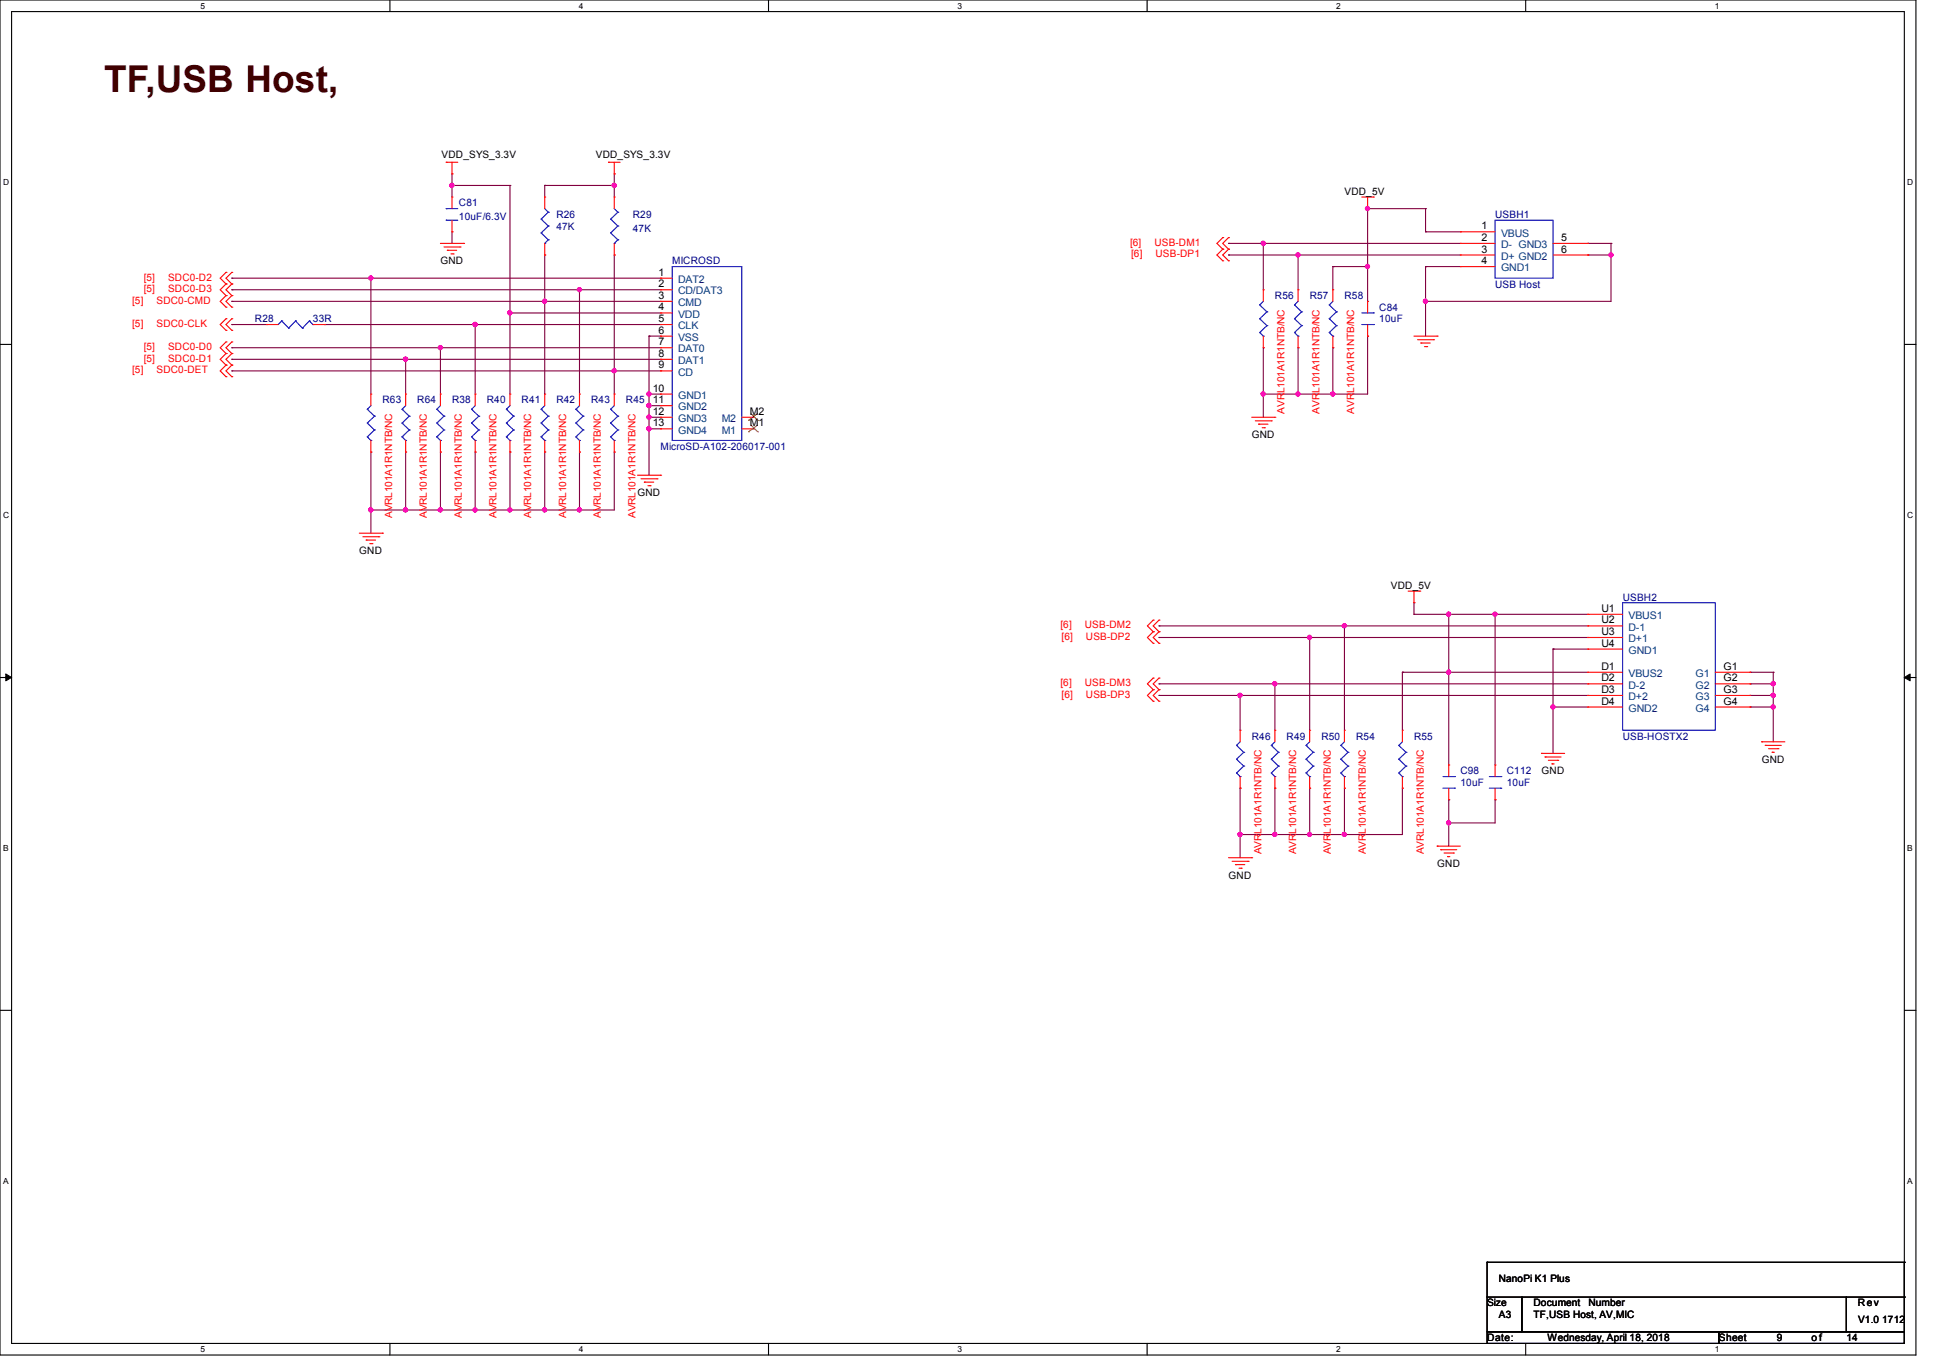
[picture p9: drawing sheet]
<svg xmlns="http://www.w3.org/2000/svg" width="297mm" height="210mm" viewBox="0 0 297 210" stroke-linecap="round" stroke-linejoin="round" font-family="sans-serif">
<path d="M0 0h293.9v207.9h-293.9zM1.8 1.8h290.3v204.3h-290.3z" fill="none" stroke="#000" stroke-width=".17"/>
<g fill="#fff">
<path d="M30.8 .2h.7v1.4h-.7z"/>
<path d="M30.8 206.2h.7v1.4h-.7z"/>
</g>
<path d="M59.8 0v1.8M59.8 206.1v1.8" fill="none" stroke="#000" stroke-width=".17"/>
<g fill="#fff">
<path d="M88.8 .2h.7v1.4h-.7z"/>
<path d="M88.8 206.2h.7v1.4h-.7z"/>
</g>
<path d="M117.9 0v1.8M117.9 206.1v1.8" fill="none" stroke="#000" stroke-width=".17"/>
<g fill="#fff">
<path d="M146.9 .2h.7v1.4h-.7z"/>
<path d="M146.9 206.2h.7v1.4h-.7z"/>
</g>
<path d="M176 0v1.8M176 206.1v1.8" fill="none" stroke="#000" stroke-width=".17"/>
<g fill="#fff">
<path d="M205 .2h.7v1.4h-.7z"/>
<path d="M205 206.2h.7v1.4h-.7z"/>
</g>
<path d="M234.1 0v1.8M234.1 206.1v1.8" fill="none" stroke="#000" stroke-width=".17"/>
<g fill="#fff">
<path d="M263.1 .2h.6v1.4h-.6z"/>
<path d="M263.1 206.2h.6v1.4h-.6z"/>
<path d="M.5 27.3h.9v1.4h-.9z"/>
<path d="M292.6 27.3h.9v1.4h-.9z"/>
<path d="M.5 78.4h.9v1.4h-.9z"/>
<path d="M292.6 78.4h.9v1.4h-.9z"/>
</g>
<path d="M0 52.8h1.8M292.1 52.8h1.8" fill="none" stroke="#000" stroke-width=".17"/>
<g fill="#fff">
<path d="M.5 129.5h.8v1.4h-.8z"/>
<path d="M292.6 129.5h.8v1.4h-.8z"/>
</g>
<path d="M0 103.9h1.8M292.1 103.9h1.8" fill="none" stroke="#000" stroke-width=".17"/>
<path d="M.9 103.4l.9 .5-.9 .5zM292.1 103.9l.9-.5v1z" fill="#000" stroke="#000" stroke-width=".15"/>
<g fill="#fff">
<path d="M.5 180.5h.8v1.4h-.8z"/>
<path d="M292.6 180.5h.8v1.4h-.8z"/>
</g>
<g fill="none" stroke="#000" stroke-width=".17">
<path d="M0 155h1.8M292.1 155h1.8M228.1 199h5.4v5.3h-5.4zM228.1 193.6h.1M228.1 193.6v5.4M228.1 193.6h64M233.5 199h49.8v5.3h-49.8zM283.3 199h8.8v5.3h-8.8zM292.1 193.6h.1M292.1 199h.1M292.1 193.6v5.4M228.1 204.3h35.6v1.8h-35.6z"/>
<path d="M263.7 204.3h28.4v1.8h-28.4z"/>
</g>
<g fill="none" stroke="#800040" stroke-width=".17">
<path d="M69.3 35.6h.1M69.3 28.4h.1M69.3 26.7h.1M69.3 28.4h8.9M69.3 26.7v3.5M69.3 35.6v1.7M78.2 28.4h.1M78.2 28.4v32.1M83.6 28.4h.1M83.6 39.1h.1M83.6 28.4v1.8M83.6 39.1v21.4"/>
<path d="M83.6 28.4h10.6M94.2 39.1h.1M94.2 28.4h.1M94.2 26.7h.1M94.2 26.7v3.5M94.2 39.1v21.4M188.5 39.1h.1M188.5 37.3h.1M188.5 37.3h35.5M188.5 39.1h35.5M193.8 37.3h.1M193.8 37.3v7.1"/>
<path d="M199.1 39.1h.1M199.1 39.1v5.3M209.8 32h.1M209.8 32v14.2M209.8 32h8.9M218.7 35.6h.1M218.7 32h.1M218.7 32v3.6M218.7 35.6h5.3M243.6 37.3h.1M243.6 39.1h.1M243.6 37.3h3.5"/>
<path d="M243.6 39.1h3.5M247.1 37.3h.1M247.1 39.1h.1M247.1 37.3v8.9h-28.4M35.6 49.8h.1M35.6 56.9h.1M35.6 55.1h.1M35.6 53.3h.1M35.6 46.2h.1M35.6 44.4h.1M35.6 42.7h.1M35.6 56.9h65.7"/>
<path d="M35.6 42.7h65.7M35.6 53.3h65.7M35.6 55.1h65.7M35.6 46.2h65.7M35.6 49.8h5.3M35.6 44.4h65.7M49.8 49.8h.1M49.8 49.8h51.5M56.9 42.7h.1M56.9 42.7v17.8M62.2 55.1h.1M62.2 55.1v5.4"/>
<path d="M67.6 53.3h.1M67.6 53.3v7.2M72.9 49.8h.1M72.9 49.8v10.7M78.2 48h.1M78.2 48h23.1M83.6 46.2h.1M88.9 44.4h.1M88.9 44.4v16.1M94.2 56.9h.1M99.6 51.6h.1M99.6 51.6h1.7"/>
<path d="M99.6 51.6v21.3M193.8 53.3h.1M193.8 53.3v10.7M199.1 53.3h.1M199.1 53.3v7.2M204.5 40.9h.1M204.5 53.3h.1M204.5 40.9v3.5M204.5 53.3v7.2M204.5 40.9h5.3M209.8 40.9h.1M209.8 51.6h.1"/>
<path d="M209.8 51.6v8.9h-16M218.7 40.9h.1M218.7 46.2h.1M218.7 40.9h5.3M218.7 40.9v10.7M56.9 78.2h.1M56.9 69.3h.1M56.9 69.3v12.5M62.2 78.2h.1M62.2 69.3h.1M62.2 69.3v8.9M67.6 78.2h.1"/>
<path d="M67.6 69.3h.1M67.6 69.3v8.9M72.9 69.3h.1M72.9 78.2h.1M72.9 69.3v8.9M78.2 78.2h.1M78.2 69.3h.1M78.2 69.3v8.9M83.6 78.2h.1M83.6 69.3h.1M83.6 69.3v8.9M88.9 69.3h.1"/>
<path d="M88.9 78.2h.1M88.9 69.3v8.9M94.2 69.3h.1M94.2 69.3v8.9h-37.3M99.6 60.5h.1M99.6 62.2h.1M99.6 64h.1M99.6 65.8h.1M99.6 60.5h1.7M99.6 62.2h1.7M99.6 64h1.7M99.6 65.8h1.7"/>
<path d="M193.8 60.5h.1M199.1 60.5h.1M204.5 60.5h.1M177.8 97.8h.1M177.8 96h.1M177.8 97.8h65.8M177.8 96h65.8M200.9 97.8h.1M200.9 97.8v14.2M206.2 96h.1M206.2 96v16M216.9 94.2h.1"/>
<path d="M216.9 92.5h.1M216.9 94.2h26.7M216.9 92.5v1.7M222.2 94.2h.1M222.2 94.2v23.1M229.4 94.2h.1M229.4 94.2v23.1M238.3 99.6h.1M238.3 99.6h5.3M238.3 99.6v16M177.8 106.7h.1M177.8 104.9h.1"/>
<path d="M177.8 106.7h65.8M177.8 104.9h65.8M190.2 106.7h.1M190.2 106.7v5.3M195.6 104.9h.1M195.6 104.9v7.1M215.1 103.1h.1M215.1 103.1h28.5M215.1 103.1v8.9M222.2 103.1h.1M238.3 108.5h.1M238.3 108.5h5.3"/>
<path d="M268.5 103.1h.1M268.5 104.9h.1M268.5 106.7h.1M268.5 108.5h.1M268.5 106.7h3.5M268.5 104.9h3.5M268.5 108.5h3.5M268.5 103.1h3.5M272 103.1h.1M272 104.9h.1M272 108.5h.1M272 106.7h.1"/>
<path d="M272 103.1v10.7M190.2 128h.1M190.2 120.9h.1M190.2 120.9v10.7M195.6 128h.1M195.6 120.9h.1M195.6 120.9v7.1M200.9 120.9h.1M200.9 128h.1M200.9 120.9v7.1M206.2 128h.1M206.2 120.9h.1"/>
<path d="M206.2 120.9v7.1M215.1 120.9h.1M215.1 120.9v7.1h-24.9M222.2 126.2h.1M222.2 122.7h.1M222.2 122.7v7.1M229.4 122.7h.1M229.4 122.7v3.5h-7.2"/>
</g>
<g fill="#f0f" stroke="#f0f" stroke-width=".17">
<circle cx="209.8" cy="40.9" r=".32"/>
<circle cx="94.2" cy="28.4" r=".32"/>
<circle cx="56.9" cy="42.7" r=".32"/>
<circle cx="67.5" cy="53.3" r=".32"/>
<circle cx="62.2" cy="55.1" r=".32"/>
<circle cx="83.5" cy="46.2" r=".32"/>
<circle cx="72.9" cy="49.8" r=".32"/>
<circle cx="88.9" cy="44.4" r=".32"/>
<circle cx="69.3" cy="28.4" r=".32"/>
<circle cx="78.2" cy="48" r=".32"/>
<circle cx="99.5" cy="60.4" r=".32"/>
<circle cx="99.5" cy="64" r=".32"/>
<circle cx="99.5" cy="62.2" r=".32"/>
<circle cx="99.5" cy="65.8" r=".32"/>
<circle cx="190.2" cy="106.7" r=".32"/>
<circle cx="195.6" cy="104.9" r=".32"/>
<circle cx="200.9" cy="97.8" r=".32"/>
<circle cx="206.2" cy="96" r=".32"/>
<circle cx="222.2" cy="94.2" r=".32"/>
<circle cx="238.2" cy="108.4" r=".32"/>
<circle cx="272" cy="104.9" r=".32"/>
<circle cx="272" cy="108.4" r=".32"/>
<circle cx="229.3" cy="94.2" r=".32"/>
<circle cx="272" cy="106.7" r=".32"/>
<circle cx="222.2" cy="126.2" r=".32"/>
<circle cx="222.2" cy="103.1" r=".32"/>
<circle cx="67.5" cy="78.2" r=".32"/>
<circle cx="56.9" cy="78.2" r=".32"/>
<circle cx="62.2" cy="78.2" r=".32"/>
<circle cx="94.2" cy="56.9" r=".32"/>
<circle cx="72.9" cy="78.2" r=".32"/>
<circle cx="83.5" cy="78.2" r=".32"/>
<circle cx="78.2" cy="78.2" r=".32"/>
<circle cx="88.9" cy="78.2" r=".32"/>
<circle cx="190.2" cy="128" r=".32"/>
<circle cx="195.6" cy="128" r=".32"/>
<circle cx="200.9" cy="128" r=".32"/>
<circle cx="206.2" cy="128" r=".32"/>
<circle cx="193.8" cy="60.4" r=".32"/>
<circle cx="199.1" cy="60.4" r=".32"/>
<circle cx="218.7" cy="46.2" r=".32"/>
<circle cx="247.1" cy="39.1" r=".32"/>
<circle cx="193.8" cy="37.3" r=".32"/>
<circle cx="199.1" cy="39.1" r=".32"/>
<circle cx="204.4" cy="60.4" r=".32"/>
<circle cx="209.8" cy="32" r=".32"/>
</g>
<g fill="none" stroke="#f00" stroke-width=".17">
<path d="M67.6 37.3h3.5M68.1 37.9h2.5M68.5 24.9h.1M68.5 24.9h1.7M68.6 38.4h.1M68.6 38.4h1.5M69.2 38.9h.3M69.3 26.7h.1M69.3 30.2h.1M69.3 35.6h.1M69.3 24.9v1.8M69.3 30.2v1.8"/>
<path d="M69.3 33.8v1.8M69.5 38.9h.1M70.6 37.9h.1M71.1 37.3h.1M83.6 30.2h.1M83.6 39.1h.1M83.6 30.2v1.8M83.6 37.3v1.8M93.3 24.9h.1M93.3 24.9h1.8M94.2 26.7h.1M94.2 30.2h.1"/>
<path d="M94.2 39.1h.1M94.2 24.9v1.8M94.2 30.2v1.8M94.2 37.3v1.8M187.6 38.2h.1M187.6 36.4h.1M187.6 38.2l-.9 .9 .9 .9M187.6 36.4l-.9 .9 .9 .9M188.5 38.2h.1M188.5 36.4h.1M188.5 38.2l-.9 .9 .9 .9M188.5 36.4l-.9 .9 .9 .9"/>
<path d="M208.9 30.2h1.8M209.8 32h.1M209.8 30.2v1.8M210.7 30.2h.1M224 35.6h.1M224 37.3h.1M224 39.1h.1M224 37.3h5.4M224 35.6h5.4M224 39.1h5.4M238.3 37.3h5.3M238.3 39.1h5.3"/>
<path d="M243.6 37.3h.1M243.6 39.1h.1M34.7 45.3h.1M34.7 43.6h.1M34.7 47.1h.1M34.7 50.7h.1M34.7 48.9h.1M34.7 54.2h.1M34.7 52.5h.1M34.7 56h.1M34.7 41.8h.1M34.7 57.8h.1"/>
<path d="M34.7 43.6l-.9 .8 .9 .9M34.7 45.3l-.9 .9 .9 .9M34.7 48.9l-.9 .9 .9 .9M34.7 52.5l-.9 .8 .9 .9M34.7 54.2l-.9 .9 .9 .9M34.7 41.8l-.9 .9 .9 .9M34.7 56l-.9 .9 .9 .9M35.6 45.3h.1M35.6 43.6h.1M35.6 47.1h.1M35.6 50.7h.1M35.6 48.9h.1"/>
<path d="M35.6 54.2h.1M35.6 52.5h.1M35.6 56h.1M35.6 41.8h.1M35.6 57.8h.1M35.6 43.6l-.9 .8 .9 .9M35.6 45.3l-.9 .9 .9 .9M35.6 48.9l-.9 .9 .9 .9M35.6 52.5l-.9 .8 .9 .9M35.6 54.2l-.9 .9 .9 .9M35.6 41.8l-.9 .9 .9 .9M35.6 56l-.9 .9 .9 .9"/>
<path d="M40.9 49.8h.1M40.9 49.8h1.8M48 49.8h1.8M49.8 49.8h.1M101.3 42.7h.1M101.3 44.4h.1M101.3 46.2h.1M101.3 48h.1M101.3 49.8h.1M101.3 51.6h.1M101.3 53.3h.1M101.3 55.1h.1"/>
<path d="M101.3 56.9h.1M101.3 51.6h1.8M101.3 49.8h1.8M101.3 42.7h1.8M101.3 44.4h1.8M101.3 46.2h1.8M101.3 48h1.8M101.3 53.3h1.8M101.3 55.1h1.8M101.3 56.9h1.8M187.6 40h.1M188.5 40h.1"/>
<path d="M193.8 44.4h.1M193.8 53.3h.1M193.8 44.4v1.8M193.8 51.6v1.7M199.1 44.4h.1M199.1 53.3h.1M199.1 44.4v1.8M199.1 51.6v1.7M204.5 44.4h.1M204.5 53.3h.1M204.5 44.4v1.8M204.5 51.6v1.7"/>
<path d="M209.8 51.6h.1M209.8 46.2h.1M209.8 46.2v1.8M209.8 49.8v1.8M216.9 51.6h3.6M217.5 52.1h2.4M218 52.6h.1M218 52.6h1.4M218.5 53.2h.4M218.9 53.2h.1M219.9 52.1h.1M220.5 51.6h.1"/>
<path d="M224 40.9h.1M224 40.9h5.4M56.9 60.5h.1M56.9 69.3h.1M56.9 60.5v1.7M56.9 67.6v1.7M62.2 60.5h.1M62.2 69.3h.1M62.2 60.5v1.7M62.2 67.6v1.7M67.6 60.5h.1M67.6 69.3h.1"/>
<path d="M67.6 60.5v1.7M67.6 67.6v1.7M72.9 60.5h.1M72.9 69.3h.1M72.9 60.5v1.7M72.9 67.6v1.7M78.2 60.5h.1M78.2 69.3h.1M78.2 60.5v1.7M78.2 67.6v1.7M83.6 60.5h.1M83.6 69.3h.1"/>
<path d="M83.6 60.5v1.7M83.6 67.6v1.7M88.9 60.5h.1M88.9 69.3h.1M88.9 60.5v1.7M88.9 67.6v1.7M94.2 60.5h.1M94.2 69.3h.1M94.2 60.5v1.7M94.2 67.6v1.7M97.8 72.9h3.5M98.3 73.4h2.5"/>
<path d="M98.8 74h.1M98.8 74h1.5M99.4 74.5h.3M99.7 74.5h.1M100.8 73.4h.1M101.3 72.9h.1M101.3 60.5h.1M101.3 62.2h.1M101.3 64h.1M101.3 65.8h.1M101.3 64h1.8M101.3 60.5h1.8"/>
<path d="M101.3 62.2h1.8M101.3 65.8h1.8M113.8 64h1.8M113.8 65.8h1.8M115.6 65.8h.1M115.6 64h.1M192 64h3.6M192.6 64.6h2.4M193.1 65.1h.1M193.1 65.1h1.4M193.6 65.6h.4M194 65.6h.1"/>
<path d="M195 64.6h.1M195.6 64h.1M55.1 81.8h3.6M55.7 82.3h2.4M56.2 82.8h.1M56.2 82.8h1.4M56.7 83.4h.4M57.1 83.4h.1M58.1 82.3h.1M58.7 81.8h.1M176.9 96.9h.1M176.9 98.7h.1"/>
<path d="M176.9 95.1h.1M176.9 96.9l-.9 .9 .9 .9M176.9 95.1l-.9 .9 .9 .9M177.8 96.9h.1M177.8 98.7h.1M177.8 95.1h.1M177.8 96.9l-.9 .9 .9 .9M177.8 95.1l-.9 .9 .9 .9M216 90.7h1.8M216.9 92.5h.1M216.9 90.7v1.8M217.8 90.7h.1"/>
<path d="M243.6 94.2h.1M243.6 96h.1M243.6 97.8h.1M243.6 99.6h.1M243.6 94.2h5.3M243.6 96h5.3M243.6 97.8h5.3M243.6 99.6h5.3M176.9 104h.1M176.9 105.8h.1M176.9 107.6h.1M176.9 104l-.9 .9 .9 .9"/>
<path d="M176.9 105.8l-.9 .9 .9 .9M177.8 104h.1M177.8 105.8h.1M177.8 107.6h.1M177.8 104l-.9 .9 .9 .9M177.8 105.8l-.9 .9 .9 .9M190.2 112h.1M190.2 112v1.8M190.2 119.1v1.8M195.6 112h.1M195.6 112v1.8M195.6 119.1v1.8"/>
<path d="M200.9 112h.1M200.9 112v1.8M200.9 119.1v1.8M206.2 112h.1M206.2 112v1.8M206.2 119.1v1.8M215.1 112h.1M215.1 112v1.8M215.1 119.1v1.8M222.2 117.3h.1M222.2 117.3v1.8M229.4 117.3h.1"/>
<path d="M229.4 117.3v1.8M236.5 115.6h.1M236.5 115.6h3.5M237 116.1h.1M237 116.1h2.5M237.5 116.6h1.5M238.1 117.2h.1M238.1 117.2h.3M239 116.6h.1M243.6 103.1h.1M243.6 104.9h.1M243.6 106.7h.1"/>
<path d="M243.6 108.5h.1M243.6 103.1h5.3M243.6 104.9h5.3M243.6 106.7h5.3M243.6 108.5h5.3M263.1 103.1h5.4M263.1 104.9h5.4M263.1 106.7h5.4M263.1 108.5h5.4M268.5 103.1h.1M268.5 104.9h.1M268.5 106.7h.1"/>
<path d="M268.5 108.5h.1M270.3 113.8h.1M270.3 113.8h3.5M270.8 114.3h.1M270.8 114.3h2.5M271.3 114.9h1.5M271.9 115.4h.1M271.9 115.4h.3M272.8 114.9h.1M188.5 131.6h3.5M189 132.1h2.5M189.5 132.6h.1"/>
<path d="M189.5 132.6h1.5M190.1 133.2h.3M190.2 120.9h.1M190.4 133.2h.1M191.5 132.1h.1M192 131.6h.1M195.6 120.9h.1M200.9 120.9h.1M206.2 120.9h.1M215.1 120.9h.1M220.5 129.8h.1M220.5 129.8h3.5"/>
<path d="M221 130.3h.1M221 130.3h2.5M221.5 130.9h1.5M222.1 131.4h.1M222.1 131.4h.3M222.2 122.7h.1M222.2 120.9v1.8M223 130.9h.1M229.4 122.7h.1M229.4 120.9v1.8"/>
</g>
<g fill="none" stroke="#00f" stroke-width=".17">
<path d="M68.5 32h.1M68.5 33.8h.1M68.5 32h1.7M68.5 33.8h1.7M83 33.6h.1M83 35.7h.1M83 33.6l1.1 1.1M83 35.7l1.1 1.1M83.6 37.3h.1M83.6 32l.5 .6M84.1 32.6h.1M84.1 34.7h.1"/>
<path d="M84.1 36.8h.1M84.1 32.6l-1.1 1M84.1 34.7l-1.1 1M84.1 36.8l-.5 .5M93.7 33.6h.1M93.7 35.7h.1M93.7 33.6l1.1 1.1M93.7 35.7l1.1 1.1M94.2 37.3h.1M94.2 32l.6 .6M94.8 32.6h.1M94.8 34.7h.1"/>
<path d="M94.8 36.8h.1M94.8 32.6l-1.1 1M94.8 34.7l-1.1 1M94.8 36.8l-.6 .5M229.4 33.8h8.9v8.9h-8.9zM43.2 49.2h.1M43.2 49.2l-.5 .6M43.2 49.2l1.1 1.1M44.3 50.3h.1M45.3 49.2h.1M45.3 49.2l-1 1.1M45.3 49.2l1.1 1.1"/>
<path d="M46.4 50.3h.1M47.5 49.2h.1M47.5 49.2l-1.1 1.1M47.5 49.2l.5 .6M48 49.8h.1M103.1 40.9h10.7v26.7h-10.7zM193.3 46.8h.1M193.3 48.9h.1M193.3 51h.1M193.3 46.8l1.1 1M193.3 48.9l1.1 1.1M193.3 51l.5 .6"/>
<path d="M193.8 51.6h.1M193.8 46.2l-.5 .6M194.4 47.8h.1M194.4 50h.1M194.4 47.8l-1.1 1.1M194.4 50l-1.1 1M198.6 46.8h.1M198.6 48.9h.1M198.6 51h.1M198.6 46.8l1.1 1M198.6 48.9l1.1 1.1M198.6 51l.5 .6"/>
<path d="M199.1 51.6h.1M199.1 46.2l-.5 .6M199.7 47.8h.1M199.7 50h.1M199.7 47.8l-1.1 1.1M199.7 50l-1.1 1M203.9 46.8h.1M203.9 48.9h.1M203.9 51h.1M203.9 46.8l1.1 1M203.9 48.9l1.1 1.1M203.9 51l.6 .6"/>
<path d="M204.5 51.6h.1M204.5 46.2l-.6 .6M205 47.8h.1M205 50h.1M205 47.8l-1.1 1.1M205 50l-1.1 1M208.9 49.8h1.8M208.9 48h1.8M210.7 49.8h.1M210.7 48h.1M56.3 62.8h.1M56.3 64.9h.1"/>
<path d="M56.3 67h.1M56.3 62.8l1.1 1M56.3 64.9l1.1 1.1M56.3 67l.6 .6M56.9 67.6h.1M56.9 62.2l-.6 .6M57.4 63.8h.1M57.4 66h.1M57.4 63.8l-1.1 1.1M57.4 66l-1.1 1M61.7 62.8h.1M61.7 64.9h.1"/>
<path d="M61.7 67h.1M61.7 62.8l1.1 1M61.7 64.9l1.1 1.1M61.7 67l.5 .6M62.2 67.6h.1M62.2 62.2l-.5 .6M62.8 63.8h.1M62.8 66h.1M62.8 63.8l-1.1 1.1M62.8 66l-1.1 1M67 62.8h.1M67 64.9h.1"/>
<path d="M67 67h.1M67 62.8l1.1 1M67 64.9l1.1 1.1M67 67l.6 .6M67.6 67.6h.1M67.6 62.2l-.6 .6M68.1 63.8h.1M68.1 66h.1M68.1 63.8l-1.1 1.1M68.1 66l-1.1 1M72.3 62.8h.1M72.3 64.9h.1"/>
<path d="M72.3 67h.1M72.3 62.8l1.1 1M72.3 64.9l1.1 1.1M72.3 67l.6 .6M72.9 67.6h.1M72.9 62.2l-.6 .6M73.4 63.8h.1M73.4 66h.1M73.4 63.8l-1.1 1.1M73.4 66l-1.1 1M77.7 62.8h.1M77.7 64.9h.1"/>
<path d="M77.7 67h.1M77.7 62.8l1.1 1M77.7 64.9l1.1 1.1M77.7 67l.5 .6M78.2 67.6h.1M78.2 62.2l-.5 .6M78.8 63.8h.1M78.8 66h.1M78.8 63.8l-1.1 1.1M78.8 66l-1.1 1M83 62.8h.1M83 64.9h.1"/>
<path d="M83 67h.1M83 62.8l1.1 1M83 64.9l1.1 1.1M83 67l.6 .6M83.6 67.6h.1M83.6 62.2l-.6 .6M84.1 63.8h.1M84.1 66h.1M84.1 63.8l-1.1 1.1M84.1 66l-1.1 1M88.3 62.8h.1M88.3 64.9h.1"/>
<path d="M88.3 67h.1M88.3 62.8l1.2 1M88.3 64.9l1.2 1.1M88.3 67l.6 .6M88.9 67.6h.1M88.9 62.2l-.6 .6M89.5 63.8h.1M89.5 66h.1M89.5 63.8l-1.2 1.1M89.5 66l-1.2 1M93.7 62.8h.1M93.7 64.9h.1"/>
<path d="M93.7 67h.1M93.7 62.8l1.1 1M93.7 64.9l1.1 1.1M93.7 67l.5 .6M94.2 67.6h.1M94.2 62.2l-.5 .6M94.8 63.8h.1M94.8 66h.1M94.8 63.8l-1.1 1.1M94.8 66l-1.1 1M248.9 92.5h14.2v19.5h-14.2zM189.7 114.3h.1"/>
<path d="M189.7 116.5h.1M189.7 118.6h.1M189.7 114.3l1.1 1.1M189.7 116.5l1.1 1M189.7 118.6l.5 .5M190.2 119.1h.1M190.2 113.8l-.5 .5M190.8 115.4h.1M190.8 117.5h.1M190.8 115.4l-1.1 1.1M190.8 117.5l-1.1 1.1M195 114.3h.1"/>
<path d="M195 116.5h.1M195 118.6h.1M195 114.3l1.1 1.1M195 116.5l1.1 1M195 118.6l.6 .5M195.6 119.1h.1M195.6 113.8l-.6 .5M196.1 115.4h.1M196.1 117.5h.1M196.1 115.4l-1.1 1.1M196.1 117.5l-1.1 1.1M200.4 114.3h.1"/>
<path d="M200.4 116.5h.1M200.4 118.6h.1M200.4 114.3l1.1 1.1M200.4 116.5l1.1 1M200.4 118.6l.5 .5M200.9 119.1h.1M200.9 113.8l-.5 .5M201.5 115.4h.1M201.5 117.5h.1M201.5 115.4l-1.1 1.1M201.5 117.5l-1.1 1.1M205.7 114.3h.1"/>
<path d="M205.7 116.5h.1M205.7 118.6h.1M205.7 114.3l1.1 1.1M205.7 116.5l1.1 1M205.7 118.6l.5 .5M206.2 119.1h.1M206.2 113.8l-.5 .5M206.8 115.4h.1M206.8 117.5h.1M206.8 115.4l-1.1 1.1M206.8 117.5l-1.1 1.1M214.6 114.3h.1"/>
<path d="M214.6 116.5h.1M214.6 118.6h.1M214.6 114.3l1.1 1.1M214.6 116.5l1.1 1M214.6 118.6l.5 .5M215.1 119.1h.1M215.1 113.8l-.5 .5M215.7 115.4h.1M215.7 117.5h.1M215.7 115.4l-1.1 1.1M215.7 117.5l-1.1 1.1M221.4 119.1h1.7"/>
<path d="M223.1 119.1h.1M228.5 119.1h1.8M230.3 119.1h.1M221.4 120.9h1.7M223.1 120.9h.1M228.5 120.9h1.8M230.3 120.9h.1"/>
</g>
<path d="M114.8 66.2h.1M114.8 64.5h.1M115.2 65.2l1 1M115.2 63.4l1 1.1M116.2 66.2h.1M116.2 64.5h.1M116.2 65.2l-1.4 1M116.2 63.4l-1.4 1.1" fill="none" stroke="#804000" stroke-width=".15"/>
<text font-size="5.7" fill="#400000" x="16" y="14.2">TF,USB Host,</text>
<g font-size="1.6">
<text x="67.7" y="24.2">VDD_SYS_3.3V</text>
<text x="91.4" y="24.2">VDD_SYS_3.3V</text>
<text x="206.3" y="29.9">VDD_5V</text>
<text x="227.3" y="35.2">1</text>
<text x="67.6" y="40.6">GND</text>
<text x="227.3" y="37">2</text>
<text x="227.3" y="38.7">3</text>
<text x="227.3" y="40.5">4</text>
<text x="239.5" y="37">5</text>
<text x="239.5" y="38.7">6</text>
<text x="101" y="42.3">1</text>
<text x="101" y="44.1">2</text>
<text x="101" y="45.8">3</text>
<text x="101" y="47.6">4</text>
<text x="101" y="49.4">5</text>
<text x="101" y="51.2">6</text>
<text x="101" y="53">7</text>
<text x="101" y="54.7">8</text>
<text x="101" y="56.5">9</text>
<text x="100.1" y="60.1">10</text>
<text x="100.1" y="61.8">11</text>
<text x="100.1" y="63.6">12</text>
<text x="100.1" y="65.4">13</text>
<text x="115" y="65.4">M1</text>
<text x="115" y="63.6">M2</text>
<text x="192" y="67.2">GND</text>
<text x="97.8" y="76.1">GND</text>
<text x="55.1" y="85">GND</text>
<text x="213.4" y="90.3">VDD_5V</text>
<text x="245.7" y="93.9">U1</text>
<text x="245.7" y="95.6">U2</text>
<text x="245.7" y="97.4">U3</text>
<text x="245.7" y="99.2">U4</text>
<text x="245.7" y="102.7">D1</text>
<text x="245.7" y="104.5">D2</text>
<text x="245.7" y="106.3">D3</text>
<text x="264.4" y="102.7">G1</text>
<text x="264.4" y="104.5">G2</text>
<text x="264.4" y="106.3">G3</text>
<text x="245.7" y="108.1">D4</text>
<text x="264.4" y="108.1">G4</text>
<text x="236.5" y="118.8">GND</text>
<text x="270.3" y="117">GND</text>
<text x="188.5" y="134.8">GND</text>
<text x="220.5" y="133">GND</text>
<text x="229.9" y="196.7">NanoPi K1 Plus</text>
<text x="228.1" y="200.4">Size</text>
<text x="229.9" y="202.2">A3</text>
<text x="235.2" y="200.4">Document</text>
<text x="235.3" y="202.2">TF,USB Host, AV,MIC</text>
<text x="243.7" y="200.4">Number</text>
<text x="285" y="200.4">Rev</text>
<text x="285" y="202.9">V1.0 1712</text>
<text x="228.1" y="205.7">Date:</text>
<text x="237.4" y="205.7">Wednesday, April 18, 2018</text>
<text x="263.7" y="205.7">Sheet</text>
<text x="272.6" y="205.7">9</text>
<text x="277.9" y="205.7">o f</text>
<text x="283.3" y="205.7">14</text>
</g>
<g font-size="1.6" fill="#000080">
<text x="70.4" y="31.7">C81</text>
<text x="70.4" y="33.8">10uF/6.3V</text>
<text x="85.3" y="33.4">R26</text>
<text x="85.3" y="35.2">47K</text>
<text x="97.1" y="33.4">R29</text>
<text x="97.1" y="35.6">47K</text>
<text x="229.4" y="33.4">USBH1</text>
<text x="103.1" y="40.6">MICROSD</text>
<text x="195.6" y="45.9">R56</text>
<text x="200.9" y="45.9">R57</text>
<text x="206.3" y="45.9">R58</text>
<text x="211.6" y="47.7">C84</text>
<text x="229.4" y="44.1">USB Host</text>
<text x="39.1" y="49.4">R28</text>
<text x="48" y="49.4">33R</text>
<text x="211.6" y="49.4">10uF</text>
<text x="58.7" y="61.9">R63</text>
<text x="64" y="61.9">R64</text>
<text x="69.3" y="61.9">R38</text>
<text x="74.7" y="61.9">R40</text>
<text x="80" y="61.9">R41</text>
<text x="85.3" y="61.9">R42</text>
<text x="90.7" y="61.9">R43</text>
<text x="96" y="61.9">R45</text>
<text x="101.4" y="69">MicroSD-A102-206017-001</text>
<text x="248.9" y="92.1">USBH2</text>
<text x="192" y="113.5">R46</text>
<text x="197.4" y="113.5">R49</text>
<text x="202.7" y="113.5">R50</text>
<text x="208" y="113.5">R54</text>
<text x="216.9" y="113.5">R55</text>
<text x="248.9" y="113.5">USB-HOSTX2</text>
<text x="224" y="118.8">C98</text>
<text x="231.2" y="118.8">C112</text>
<text x="224" y="120.6">10uF</text>
<text x="231.2" y="120.6">10uF</text>
</g>
<g font-size="1.6" fill="#f00">
<text x="173.4" y="37.7">[6]</text>
<text x="173.5" y="39.5">[6]</text>
<text x="177.1" y="37.7">USB-DM1</text>
<text x="177.3" y="39.5">USB-DP1</text>
<text x="20.3" y="46.6">[5]</text>
<text x="22.1" y="44.8">[5]</text>
<text x="22.1" y="43.1">[5]</text>
<text x="24" y="46.6">SDC0-CMD</text>
<text x="25.8" y="44.8">SDC0-D3</text>
<text x="25.8" y="43.1">SDC0-D2</text>
<text x="20.3" y="50.2">[5]</text>
<text x="22.1" y="53.7">[5]</text>
<text x="24" y="50.2">SDC0-CLK</text>
<text x="25.8" y="53.7">SDC0-D0</text>
<text x="20.3" y="57.3">[5]</text>
<text x="22.1" y="55.5">[5]</text>
<text x="24" y="57.3">SDC0-DET</text>
<text x="25.8" y="55.5">SDC0-D1</text>
<text x="162.7" y="96.4">[6]</text>
<text x="162.9" y="98.2">[6]</text>
<text x="166.4" y="96.4">USB-DM2</text>
<text x="166.6" y="98.2">USB-DP2</text>
<text x="162.7" y="105.3">[6]</text>
<text x="162.9" y="107.1">[6]</text>
<text x="166.4" y="105.3">USB-DM3</text>
<text x="166.6" y="107.1">USB-DP3</text>
</g>
<g font-size="1.6" fill="#004080">
<text x="230.3" y="36.3">VBUS</text>
<text x="230.3" y="38.1">D- GND3</text>
<text x="230.3" y="39.8">D+ GND2</text>
<text x="230.3" y="41.6">GND1</text>
<text x="104" y="43.4">DAT2</text>
<text x="104" y="45.2">CD/DAT3</text>
<text x="104" y="46.9">CMD</text>
<text x="104" y="48.7">VDD</text>
<text x="104" y="50.5">CLK</text>
<text x="104" y="52.3">VSS</text>
<text x="104" y="54.1">DAT0</text>
<text x="104" y="55.8">DAT1</text>
<text x="104" y="57.6">CD</text>
<text x="104" y="61.2">GND1</text>
<text x="104" y="63">GND2</text>
<text x="104" y="64.7">GND3</text>
<text x="110.7" y="64.7">M2</text>
<text x="104" y="66.5">GND4</text>
<text x="110.7" y="66.5">M1</text>
<text x="249.8" y="95">VBUS1</text>
<text x="249.8" y="96.7">D-1</text>
<text x="249.8" y="98.5">D+1</text>
<text x="249.8" y="100.3">GND1</text>
<text x="249.8" y="103.8">VBUS2</text>
<text x="249.8" y="105.6">D-2</text>
<text x="249.8" y="107.4">D+2</text>
<text x="260.1" y="103.8">G1</text>
<text x="260.1" y="105.6">G2</text>
<text x="260.1" y="107.4">G3</text>
<text x="249.8" y="109.2">GND2</text>
<text x="260.1" y="109.2">G4</text>
</g>
<g font-size="1.5" fill="#f00">
<text x="197.1" y="63.5" transform="rotate(-90 197.1 63.5)">AVRL101A1R1NTB/NC</text>
<text x="202.4" y="63.5" transform="rotate(-90 202.4 63.5)">AVRL101A1R1NTB/NC</text>
<text x="207.7" y="63.5" transform="rotate(-90 207.7 63.5)">AVRL101A1R1NTB/NC</text>
<text x="60.2" y="79.5" transform="rotate(-90 60.2 79.5)">AVRL101A1R1NTB/NC</text>
<text x="65.5" y="79.5" transform="rotate(-90 65.5 79.5)">AVRL101A1R1NTB/NC</text>
<text x="70.8" y="79.5" transform="rotate(-90 70.8 79.5)">AVRL101A1R1NTB/NC</text>
<text x="76.2" y="79.5" transform="rotate(-90 76.2 79.5)">AVRL101A1R1NTB/NC</text>
<text x="81.5" y="79.5" transform="rotate(-90 81.5 79.5)">AVRL101A1R1NTB/NC</text>
<text x="86.8" y="79.5" transform="rotate(-90 86.8 79.5)">AVRL101A1R1NTB/NC</text>
<text x="92.2" y="79.5" transform="rotate(-90 92.2 79.5)">AVRL101A1R1NTB/NC</text>
<text x="97.5" y="79.5" transform="rotate(-90 97.5 79.5)">AVRL101A1R1NTB/NC</text>
<text x="193.5" y="131" transform="rotate(-90 193.5 131)">AVRL101A1R1NTB/NC</text>
<text x="198.9" y="131" transform="rotate(-90 198.9 131)">AVRL101A1R1NTB/NC</text>
<text x="204.2" y="131" transform="rotate(-90 204.2 131)">AVRL101A1R1NTB/NC</text>
<text x="209.5" y="131" transform="rotate(-90 209.5 131)">AVRL101A1R1NTB/NC</text>
<text x="218.4" y="131" transform="rotate(-90 218.4 131)">AVRL101A1R1NTB/NC</text>
</g>
<g font-size="1.3">
<text x="30.8" y="1.3">5</text>
<text x="88.8" y="1.3">4</text>
<text x="146.9" y="1.3">3</text>
<text x="205" y="1.3">2</text>
<text x="263.1" y="1.3">1</text>
<text x=".5" y="28.4">D</text>
<text x="292.6" y="28.4">D</text>
<text x=".5" y="79.5">C</text>
<text x="292.6" y="79.5">C</text>
<text x=".5" y="130.6">B</text>
<text x="292.6" y="130.6">B</text>
<text x=".5" y="181.7">A</text>
<text x="292.6" y="181.7">A</text>
<text x="30.8" y="207.4">5</text>
<text x="88.8" y="207.4">4</text>
<text x="146.9" y="207.4">3</text>
<text x="205" y="207.4">2</text>
<text x="263.1" y="207.4">1</text>
</g>
</svg>
